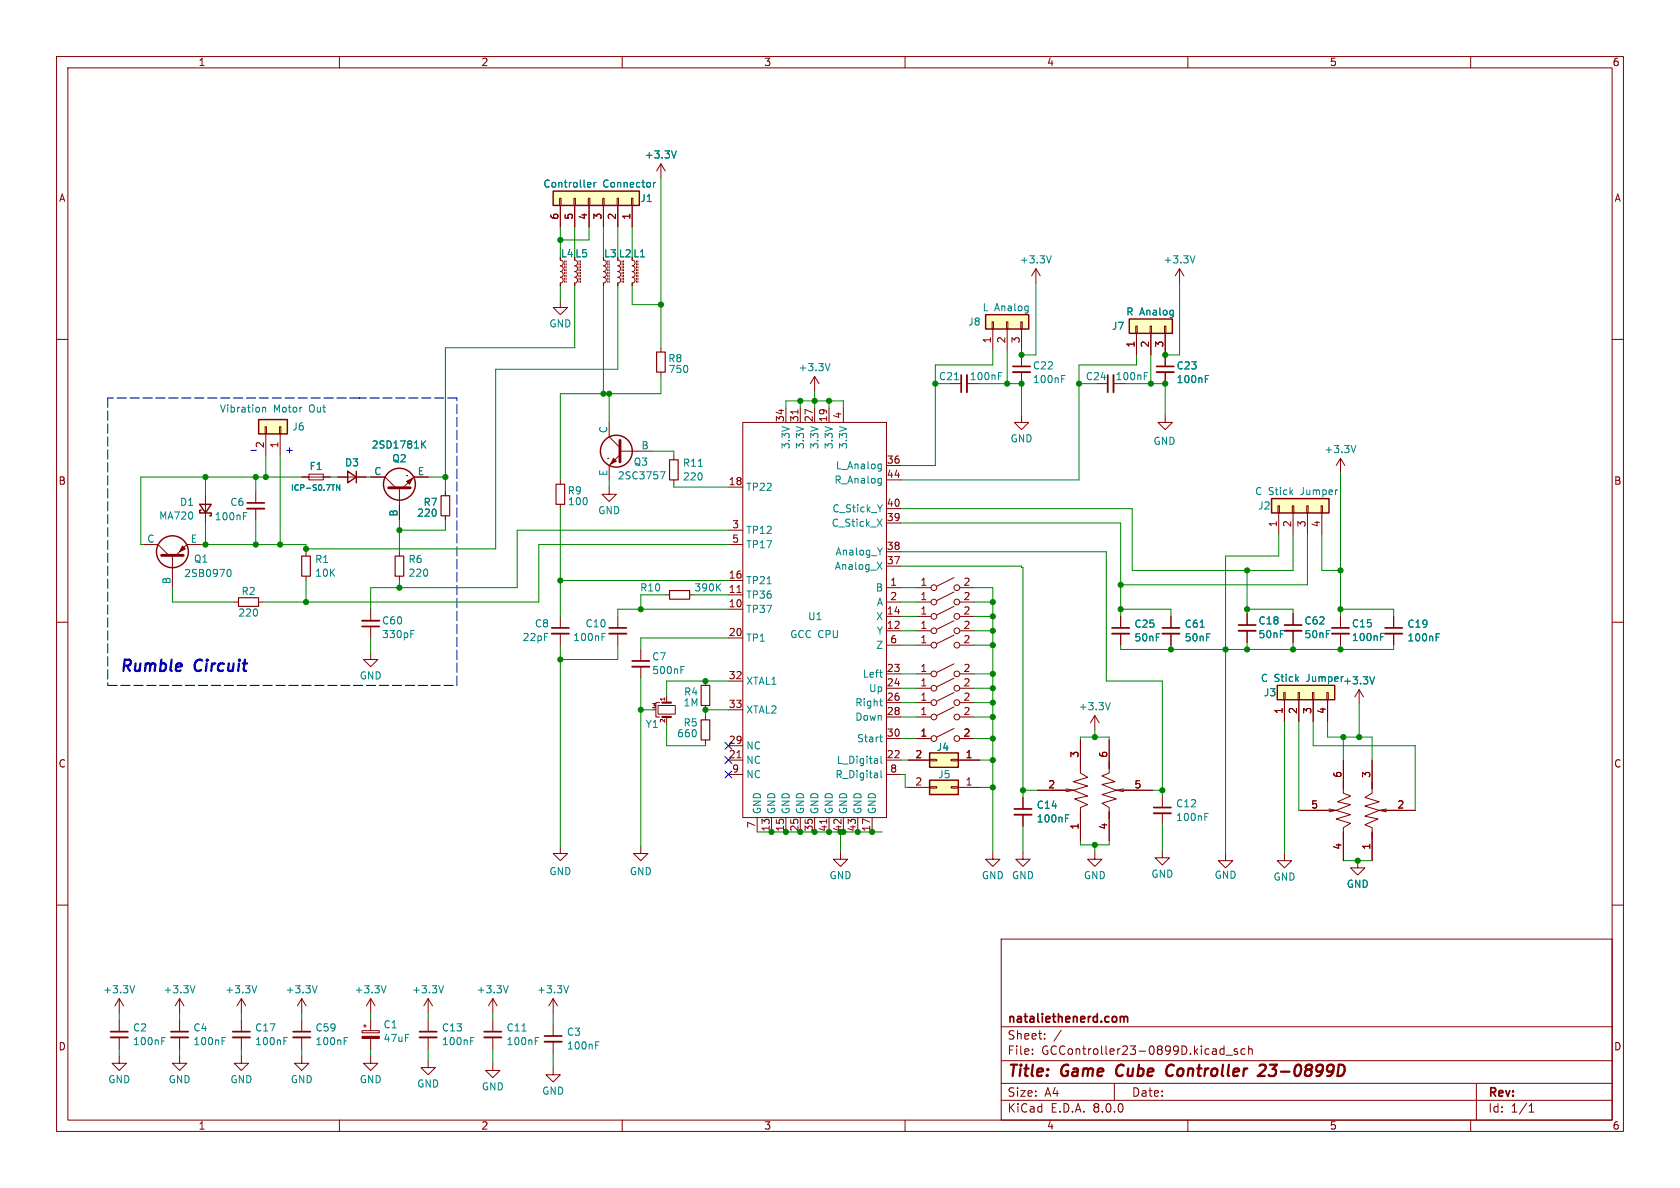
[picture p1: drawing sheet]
<svg xmlns="http://www.w3.org/2000/svg" width="297mm" height="210mm" viewBox="0 0 297 210" stroke-linecap="round" stroke-linejoin="round" font-family="sans-serif">
<g fill="none" stroke="#840000" stroke-width=".18">
<path d="M10 10h277v190h-277zM12 12h273v186h-273zM60 10v2M110 10v2M160 10v2M210 10v2M260 10v2M10 60h2M99.1 46l.3 .1 .2 .3-.1 .4-.4 .2 .4 .2v.4l-.1 .3-.3 .1 .3 .1 .2 .4-.2 .4-.3 .1 .3 .2 .2 .3-.2 .4-.3 .1v.5M99.1 53.1v1.3h1.2l-1.2 1.2-1.3-1.2h1.3M99.8 46.1v.3M99.8 46.6v.3"/>
<path d="M99.8 47.1v.3M99.8 47.6v.3M99.8 48.1v.3M99.8 48.6v.3M99.8 49.1v.3M99.8 49.7v.2M100.1 46.1v.3M100.1 46.6v.3M100.1 47.1v.3M100.1 47.6v.3M100.1 48.1v.3M100.1 48.6v.3"/>
<path d="M100.1 49.1v.3M100.1 49.7v.2M101.6 46l.3 .1 .2 .2-.1 .5-.4 .2 .4 .1 .1 .4-.1 .4-.4 .1 .3 .1 .2 .2-.1 .5-.4 .2 .4 .2 .1 .3-.1 .4-.4 .1v.5M102.4 46.1v.3M102.4 46.6v.3M102.4 47.1v.3M102.4 47.6v.3M102.4 48.1v.3M102.4 48.6v.3M102.4 49.1v.3M102.4 49.7v.2M102.6 46.1v.3"/>
<path d="M102.6 46.6v.3M102.6 47.1v.3M102.6 47.6v.3M102.6 48.1v.3M102.6 48.6v.3M102.6 49.1v.3M102.6 49.7v.2M106.7 46l.3 .1 .2 .3-.1 .4-.4 .2 .4 .2 .1 .4-.2 .3-.3 .1 .3 .1 .2 .4-.2 .4-.3 .1 .3 .2 .2 .3-.2 .4-.3 .1v.5M107.4 46.1v.3M107.4 46.6v.3M107.4 47.1v.3M107.4 47.6v.3"/>
<path d="M107.4 48.1v.3M107.4 48.6v.3M107.4 49.1v.3M107.4 49.7v.2M107.7 46.1v.3M107.7 46.6v.3M107.7 47.1v.3M107.7 47.6v.3M107.7 48.1v.3M107.7 48.6v.3M107.7 49.1v.3M107.7 49.7v.2"/>
<path d="M109.2 46l.3 .1 .2 .3-.1 .4-.4 .2 .4 .2 .1 .4-.2 .3-.3 .1 .4 .1 .1 .4-.1 .4-.4 .1 .4 .2 .1 .3-.1 .4-.4 .1v.5M110 46.1v.3M110 46.6v.3M110 47.1v.3M110 47.6v.3M110 48.1v.3M110 48.6v.3M110 49.1v.3M110 49.7v.2M110.2 46.1v.3M110.2 46.6v.3M110.2 47.1v.3"/>
<path d="M110.2 47.6v.3M110.2 48.1v.3M110.2 48.6v.3M110.2 49.1v.3M110.2 49.7v.2M111.8 46l.3 .1 .1 .2v.5l-.4 .2 .3 .1 .2 .4-.2 .4-.3 .1 .2 .1 .2 .2v.5l-.4 .2 .3 .2 .2 .3-.2 .4-.3 .1v.5M112.5 46.1v.3M112.5 46.6v.3M112.5 47.1v.3M112.5 47.6v.3M112.5 48.1v.3M112.5 48.6v.3"/>
<path d="M112.5 49.1v.3M112.5 49.7v.2M112.8 46.1v.3M112.8 46.6v.3M112.8 47.1v.3M112.8 47.6v.3M112.8 48.1v.3M112.8 48.6v.3M112.8 49.1v.3M112.8 49.7v.2M285 60h2M107.7 74.7v2.5l1.9 1.9"/>
<path d="M109.6 79.8h5.7M131.3 74.7h25.4v69.8h-25.4zM138.9 72.1v2.6M141.1 72.4v.8M141.5 72.1v2.6M144 66.5v2.6M144 72.1v2.6M144 66.5l-.7 1.3M144 66.5l.8 1.3M146.6 72.1v2.6M149.1 72.1v2.6M180.6 73.4v1.3h1.3l-1.3 1.2-1.3-1.2h1.3"/>
<path d="M180.6 62.7v2.1M180.6 65.8v2M193.8 67.8h2M206 62.7v2.1M206 65.8v2M54.1 97.5v.8M59.7 84.3h5.1M65.5 84.3h2.6l1.9 1.9M70.6 86.2v5.7M71.9 84.1h.1M75.7 84.3h-2.5l-2 1.9M78.7 86.9v.7"/>
<path d="M78.7 91.2v.7M107.4 81h.1M107.7 86.1v1.3h1.3l-1.3 1.2-1.3-1.2h1.3M109.6 80.4l-1.9 1.9v2.5M119.1 80.5v.8M119.1 84.8v.8M128.8 86.1h2.5M128.8 93.7h2.5M128.8 96.3h2.5M156.7 82.3h2.6M156.7 92.5h2.6M156.7 89.9h2.6"/>
<path d="M156.7 84.8h2.6M156.7 97.5h2.6M10 110h2M54.1 101.9v.7M65.5 115.3v1.3h1.3l-1.3 1.3-1.2-1.3h1.2M99.1 109v2M99.1 112v2M109.2 109v2M109.2 112v2M117.6 105.2h.8M121.9 105.2h.8M128.8 107.7h2.5"/>
<path d="M128.8 105.2h2.5M128.8 102.6h2.5M128.8 112.8h2.5M130.3 104.7h.7M156.7 103.9h2.6M156.7 111.5h2.6M156.7 109h2.6M156.7 106.4h2.6M156.7 119.1h2.6M156.7 114h2.6M156.7 100.1h2.6M285 110h2"/>
<path d="M128.8 134.4h2.5M128.8 131.8h2.5M128.8 120.4h2.5M128.8 125.5h2.5M128.8 136.9h2.5M130.3 133.9h.7M156.7 134.4h2.6M156.7 121.7h2.6M156.7 124.2h2.6M156.7 126.7h2.6M156.7 130.6h2.6M156.7 136.9h2.6"/>
<path d="M10 160h2M113.3 149.6v1.3h1.3l-1.3 1.2-1.3-1.2h1.3M133.9 144.5v2.6M136.4 144.5v2.6M138.9 144.5v2.6M141.5 144.5v2.6M144 144.5v2.6M146.1 144.8v.8M146.6 144.5v2.6M148.6 150.6v1.3h1.3l-1.3 1.3-1.3-1.3h1.3M149.1 144.5v2.6M151.6 144.5v2.6"/>
<path d="M154.2 144.5v2.6M285 160h2M21.1 176.5l-.8 1.3M21.1 176.5v2.6M21.1 176.5l.7 1.3M31.7 176.5l-.7 1.3M31.7 176.5v2.6M31.7 176.5l.8 1.3M65.5 176.5l-.7 1.3M65.5 176.5v2.6M65.5 176.5l.8 1.3M75.7 176.5l-.8 1.3"/>
<path d="M75.7 176.5v2.6M75.7 176.5l.8 1.3M97.8 176.5v2.6M97.8 176.5l-.8 1.3M97.8 176.5l.8 1.3M177 166h108v32h-108zM21.1 186.7v1.3h1.3l-1.3 1.2-1.3-1.2h1.3M21.1 180.3v2.1M21.1 183.4v2M31.7 186.7v1.3h1.3l-1.3 1.2-1.2-1.2h1.2M31.7 180.3v2.1M31.7 183.4v2"/>
<path d="M53.3 180.3v2.1M53.3 183.4v2M60 198v2M64 182.2h3.1v.4h-3.1zM64.3 181.4h.5M64.5 181.1v.5M65.5 180.3v1.9M65.5 183.6v1.8M97.8 181.1v2M97.8 184.2v2M110 198v2M160 198v2"/>
<path d="M177 194.5h108M177 191.5h108M177 187.5h108M177 181.5h108M182.5 186.3v.1M182.5 185.5v.1M184.7 183.6v.1M184.7 182.8v.1M187.6 182.1l-1.3 2M197 191.5v3M210 198v2M215.8 186.3h.6"/>
<path d="M215.8 185.5h.6M216.4 184.9v1.5M216.7 186.5h1.2M218.7 185.5l-.3-.1-.2 .2v.2l.5 .2v.3h-.5M220.1 185.5l-.4-.1-.3 .3v.4l.1 .2h.6M220.7 185.5l.3-.1 .3 .1 .1 .9M220.7 184.9v1.5M260 198v2M261 191.5v6.5M270.3 196.6h.9M270.3 195.5l.4-.4v1.5"/>
</g>
<path d="M197.6 188.5a1.27 1.27 0 0 0 0 1.6M206.2 189.4a.69 .69 0 0 0 .2 .7 .69 .69 0 0 0 .8 0M207.2 188.2a.88 .88 0 0 0-1 .9M222.7 188.4l.3-.2h.5a.45 .45 0 0 1 .3 .6l-.2 .3-1.3 1.1h1.3" fill="none" stroke="#840000" stroke-width=".4"/>
<g fill="none" stroke="#840000" stroke-width=".3">
<path d="M179.1 64.8h3M195.8 66.3v3M204.5 64.8h3M97.5 111h3.1M107.7 111h3M198.1 179.7v1M198.1 179.8l.4-.1 .2 .2M198.7 179.9l.2-.2 .4 .1v.9M198.7 179.9v.8M19.6 182.4h3M30.2 182.4h3.1M51.8 182.4h3.1"/>
<path d="M96.3 183.1h3"/>
</g>
<path d="M53.3 98.3h1.6v3.6h-1.6zM78 87.6h1.5v3.6h-1.5zM118.4 81.3h1.5v3.5h-1.5zM118.4 104.4h3.5v1.5h-3.5z" fill="none" stroke="#840000" stroke-width=".2"/>
<path d="M179.1 65.8h3M196.8 66.3v3M204.5 65.8h3M97.5 112h3.1M107.7 112h3M19.6 183.4h3M30.2 183.4h3.1M51.8 183.4h3.1M96.3 184.2h3" fill="none" stroke="#840000" stroke-width=".33"/>
<g fill="none" stroke="#008484" stroke-width=".18">
<path d="M74.7 78.5l.6 .7M75.3 77.9l-.8 .8M146.7 64.3l-.4 1.2M187.7 67h.4M187.7 66.4h.6M202.3 66.5h.4M202.3 65.9h.6M213.1 67h.4M213.1 66.4h.6M116.7 83.4h.9l-.6 1.3M123.5 82.4h.7M155.1 91.8l.8 1.2"/>
<path d="M155.1 99.4l.8 1.3M155.4 82l.4 .1M155.7 84.6h.1M155.8 82v1.1l-.2 .2M155.8 84.6v1l-.1 .2M155.8 82.8l-.4 .1M155.8 85.4h-.1M155.9 91.8l-.8 1.2M155.9 99.4l-.8 1.3M156 89.2l-.4 .7M156 96.8l-.4 .7M106.4 112.6h.4"/>
<path d="M106.4 112h.6M126.9 103.7l.5 .8M127.4 103.2l-.7 .7M135.6 103.2h.7M155.5 118.9h.5M155.9 119.7h.1M155.5 123.9h.5M155.5 130.3h.5M155.7 131l.3 .1M155.7 133.7v1.1l.2 .1M155.7 136.2v1.1l.2 .2M155.7 124.7l.3 .1"/>
<path d="M23.8 174.2l-.4 1.3M34.5 174.2l-.5 1.3M68.3 174.2l-.5 1.3M78.4 174.2l-.4 1.3M100.5 174.2l-.4 1.3M28.6 184h.4M28.6 183.4h.6M39.3 184h.4M39.3 183.4h.6M60.9 184h.4M60.9 183.4h.6M105.3 184.8h.4"/>
<path d="M105.3 184.2h.6"/>
</g>
<g fill="none" stroke="#840000" stroke-width=".25">
<path d="M61.5 83.3l1.5 1-1.5 1zM63 83.3v2"/>
<circle cx="109" cy="79.8" r="2.82"/>
<circle cx="70.6" cy="85.6" r="2.82"/>
</g>
<path d="M109.6 77.9v3.8M68.7 86.2h3.8" fill="none" stroke="#840000" stroke-width=".51"/>
<g fill="#840000" stroke="#840000" stroke-width=".18">
<path d="M108.5 81l.5 .5-1.1 .5z"/>
<path d="M71.9 85.1l1-.5-.5 1z"/>
<path d="M64 183.2h3.1v.4h-3.1z"/>
</g>
<path d="M45.7 74.2h5.1v2.5h-5.1z" fill="#ffffc2"/>
<g fill="none" stroke="#840000" stroke-width=".18">
<path d="M116.8 29l-.7 1.2M116.8 29v2.5M116.8 29l.8 1.2M183.1 47.5l-.7 1.3M183.1 47.5v2.5M183.1 47.5l.8 1.3M46.9 75.4h.2v1.3h-.2zM47 76.7v3.8M49.4 75.4h.3v1.3h-.3zM49.5 76.7v3.8M45.2 86.9v2M45.2 89.9v2"/>
<path d="M70.6 97.5v.8M99.1 84.8v.8M99.1 89.2v.7M70.6 101.9v.7M53.3 176.5l-.7 1.3M53.3 176.5v2.6M53.3 176.5l.8 1.3M53.3 186.7v1.3h1.3l-1.3 1.2-1.2-1.2h1.2M65.5 186.7v1.3h1.3l-1.3 1.2-1.2-1.2h1.2M75.7 187.5v1.2h1.3l-1.3 1.3-1.3-1.3h1.3M75.7 180.3v2.1M75.7 183.4v2"/>
</g>
<path d="M45.7 74.2h5.1v2.5h-5.1z" fill="none" stroke="#840000" stroke-width=".25"/>
<path d="M119.6 26.7l-.5 1.2M185.9 45.2l-.5 1.3M46.4 72v.8M46.4 72.1l.2-.1 .3 .1 .1 .7M43 91.2h.5M43 90.6h.6M56.1 174.2l-.5 1.3M83.2 184h.4M83.2 183.4h.6" fill="none" stroke="#008484" stroke-width=".18"/>
<path d="M69.8 98.3h1.6v3.6h-1.6zM98.3 85.6h1.5v3.6h-1.5z" fill="none" stroke="#840000" stroke-width=".2"/>
<path d="M43.7 89.9h3M74.2 183.4h3" fill="none" stroke="#840000" stroke-width=".33"/>
<path d="M43.7 88.9h3M74.2 182.4h3" fill="none" stroke="#840000" stroke-width=".3"/>
<path d="M174.2 55.6h7.7v2.6h-7.7z" fill="#ffffc2"/>
<path d="M175.4 56.9h.2v1.3h-.2zM175.5 58.2v3.8M177.9 56.9h.3v1.3h-.3zM178.1 58.2v3.8M180.5 56.9h.2v1.3h-.2zM180.6 58.2v3.8M99.1 149.6v1.3h1.2l-1.2 1.2-1.3-1.2h1.3" fill="none" stroke="#840000" stroke-width=".18"/>
<path d="M174.2 55.6h7.7v2.6h-7.7z" fill="none" stroke="#840000" stroke-width=".25"/>
<path d="M199.6 56.4h7.7v2.5h-7.7z" fill="#ffffc2"/>
<g fill="none" stroke="#840000" stroke-width=".18">
<path d="M200.8 57.7h.2v1.2h-.2zM200.9 58.9v3.8M203.3 57.7h.3v1.2h-.3zM203.5 58.9v3.8M205.9 57.7h.2v1.2h-.2zM206 58.9v3.8M116.8 61.5v.7M116.8 65.8v.7M25.4 96.3h2.5l1.9 1.9M30.5 98.2v5.7M35.6 96.3h-2.6l-1.9 1.9M36.3 87.4v5.1"/>
<path d="M53.3 84.3h5.1M54.6 83.8h2.5v1h-2.5zM41.4 106.4h.8M45.7 106.4h.8M42.7 176.5v2.6M42.7 176.5l-.8 1.3M42.7 176.5l.7 1.3M42.7 186.7v1.3h1.2l-1.2 1.2-1.3-1.2h1.3M42.7 180.3v2.1M42.7 183.4v2M87.1 188v1.2h1.3l-1.3 1.3-1.2-1.3h1.2M97.8 188.7v1.3h1.3l-1.3 1.3-1.3-1.3h1.3"/>
</g>
<g fill="none" stroke="#840000" stroke-width=".25">
<path d="M199.6 56.4h7.7v2.5h-7.7zM35.3 89.2h2l-1 1.5zM35.6 90.2h-.3v.5h2v.5h-.2"/>
<circle cx="30.5" cy="97.5" r="2.82"/>
</g>
<path d="M28.6 98.2h3.8" fill="none" stroke="#840000" stroke-width=".51"/>
<path d="M32.3 96.5l.5 .5-1.1 .5z" fill="#840000" stroke="#840000" stroke-width=".18"/>
<path d="M60.1 85.7v1l-.6-1v1M40.2 100.8l.2-.1a.68 .68 0 0 1 .5 .6 .68 .68 0 0 1-.5 .6l-.2-.1M45.4 174.2l-.4 1.3M50.2 184h.4M50.2 183.4h.6" fill="none" stroke="#008484" stroke-width=".18"/>
<path d="M41.1 183.4h3.1" fill="none" stroke="#840000" stroke-width=".33"/>
<path d="M41.1 182.4h3.1" fill="none" stroke="#840000" stroke-width=".3"/>
<path d="M116.1 62.2h1.5v3.6h-1.5zM42.2 105.7h3.5v1.5h-3.5z" fill="none" stroke="#840000" stroke-width=".2"/>
<path d="M97.8 33.8h15.2v2.5h-15.2z" fill="#ffffc2"/>
<g fill="none" stroke="#840000" stroke-width=".18">
<path d="M98.9 35.1h.3v1.2h-.3zM99.1 36.3v3.8M101.5 35.1h.2v1.2h-.2zM101.6 36.3v3.8M104 35.1h.3v1.2h-.3zM104.1 36.3v3.8M106.6 35.1h.2v1.2h-.2zM106.7 36.3v3.8M109.1 35.1h.2v1.2h-.2zM109.2 36.3v3.8M111.6 35.1h.3v1.2h-.3zM111.8 36.3v3.8"/>
<path d="M208.5 47.5l-.7 1.3M208.5 47.5v2.5M208.5 47.5l.8 1.3M167.9 67.8h2M65.5 107.7v2M65.5 110.7v2.1M113.3 114.8v2M113.3 117.9v2M198.1 109v2M198.1 112v2M237 109v2M237 112v2"/>
<path d="M246.4 109v2M246.4 112v2M116.3 124.7h3.1v1.5h-3.1zM116.6 124.2h-.6v2.5h.6M117.9 122.9v1.3M117.9 126.7v1.3M124.7 120.4v.8M124.7 124.7v.8M124.7 126.5v.8M124.7 130.8v.8M183.4 139.7h6.3M188.5 139.5l1.2 .2"/>
<path d="M189.7 139.7l-1.2 .2M191 134.6v2l1.3 .8-2.6 .8 2.6 .7-2.6 .8 2.6 1-2.3 .5 2.3 1-1.3 .6v2M191 130.8v5.1M193.5 126.5l-.7 1.3M193.5 126.5v2.5M193.5 126.5l.8 1.3M196.1 134.6v2l-1.3 .6 2.3 1-2.3 .5 2.6 1-2.6 .8 2.6 .7-2.6 .8 1.3 .8v2M196.1 130.8v5.1M197.4 139.7h6.3M197.4 139.7l1.2 .2M198.6 139.5l-1.2 .2M237.5 138.2v2l1.3 .5-2.3 1 2.3 .5-2.6 1.1 2.6 .7-2.6 .8 2.6 .7-1.3 .8v2"/>
<path d="M237.5 134.4v5M240.3 121.9l-.8 1.3M240.3 121.9v2.6M240.3 121.9l.7 1.3M242.6 138.2v2l-1.3 .8 2.5 .7-2.5 .8 2.5 .8-2.5 1 2.3 .5-2.3 1 1.3 .5v2M242.6 134.4v5M175.5 150.6v1.3h1.3l-1.3 1.3-1.3-1.3h1.3M180.8 150.6v1.3h1.3l-1.3 1.3-1.2-1.3h1.2M180.8 141v2M180.8 144v2.1M191 143.5v5.1M193.5 150.6v1.3h1.3l-1.3 1.3-1.2-1.3h1.2"/>
<path d="M196.1 143.5v5.1M205.5 150.4v1.2h1.3l-1.3 1.3-1.3-1.3h1.3M205.5 140.7v2M205.5 143.8v2M229.9 143.3h6.3M234.9 143l1.3 .3M236.2 143.3l-1.3 .2M237.5 147.1v5M242.6 147.1v5M243.8 143.3h6.4M243.8 143.3l1.3 .2M245.1 143l-1.3 .3"/>
<path d="M87.1 176.5v2.6M87.1 176.5l-.7 1.3M87.1 176.5l.8 1.3M87.1 180.3v2.1M87.1 183.4v2"/>
</g>
<path d="M97.8 33.8h15.2v2.5h-15.2z" fill="none" stroke="#840000" stroke-width=".25"/>
<g fill="none" stroke="#008484" stroke-width=".18">
<path d="M104 32.2l.4 .1 .1 .2-.6 .2M104.4 33l-.4 .1M105 32.2v.9M105.4 32.2l-.4 .3M115.5 32.2v.9M115.9 32.2l-.4 .3M211.3 45.2l-.5 1.3M168.7 67.1h.7M176.5 66.5h.4M176.5 65.9h.6M72.6 112.1h.5M72.6 111.5h.6"/>
<path d="M120.4 118.4h.4M120.4 117.8h.6M243 119.6l-.4 1.3M244.1 112.6h.4M244.1 112h.6M253.9 112h.6M253.9 112.6h.4M196.3 124.2l-.5 1.3M188.4 144.6h.4M188.4 144h.6M213 144.4h.4M213 143.8h.6"/>
<path d="M89.8 174.2l-.4 1.3M92.3 182.3h.7M94.6 184h.5M94.6 183.4h.6"/>
</g>
<path d="M170.9 66.3v3M64 109.7h3.1M111.8 117.9h3M196.6 112h3M235.5 112h3M244.9 112h3M179.3 144h3.1M204 143.8h3M85.6 183.4h3" fill="none" stroke="#840000" stroke-width=".33"/>
<path d="M169.9 66.3v3M64 110.7h3.1M111.8 116.8h3M196.6 111h3M235.5 111h3M244.9 111h3M179.3 143h3.1M204 142.7h3M85.6 182.4h3" fill="none" stroke="#840000" stroke-width=".3"/>
<path d="M124 127.3h1.5v3.5h-1.5zM124 121.2h1.5v3.5h-1.5z" fill="none" stroke="#840000" stroke-width=".2"/>
<path d="M117.1 124.2h1.5M117.1 126.7h1.5" fill="none" stroke="#840000" stroke-width=".38"/>
<path d="M225.8 121.2h10.2v2.5h-10.2z" fill="#ffffc2"/>
<g fill="none" stroke="#840000" stroke-width=".18">
<path d="M228.6 108.5v2M228.6 111.5v2M226.9 122.4h.3v1.3h-.3zM227.1 123.7v3.8M229.5 122.4h.2v1.3h-.2zM229.6 123.7v3.8M232 122.4h.3v1.3h-.3zM232.2 123.7v3.8M234.6 122.4h.2v1.3h-.2zM234.7 123.7v3.8M216.7 150.9v1.2h1.2l-1.2 1.3-1.3-1.3h1.3M227.1 150.9v1.2h1.2l-1.2 1.3-1.3-1.3h1.3"/>
<path d="M240 152.1v1.3h-1.2l1.2 1.3 1.3-1.3h-1.3"/>
</g>
<path d="M225.8 121.2h10.2v2.5h-10.2z" fill="none" stroke="#840000" stroke-width=".25"/>
<path d="M227.1 111.5h3" fill="none" stroke="#840000" stroke-width=".33"/>
<path d="M227.1 110.5h3" fill="none" stroke="#840000" stroke-width=".3"/>
<path d="M224.8 88.1h10.1v2.6h-10.1z" fill="#ffffc2"/>
<g fill="none" stroke="#840000" stroke-width=".18">
<path d="M225.9 89.4h.3v1.3h-.3zM226.1 90.7v3.8M228.5 89.4h.2v1.3h-.2zM228.6 90.7v3.8M231 89.4h.3v1.3h-.3zM231.1 90.7v3.8M233.6 89.4h.2v1.3h-.2zM233.7 90.7v3.8M237 81l-.8 1.3M237 81v2.6M237 81l.7 1.3M207 109v2"/>
<path d="M207 112v2M220.5 108.5v2M220.5 111.5v2"/>
</g>
<path d="M224.8 88.1h10.1v2.6h-10.1z" fill="none" stroke="#840000" stroke-width=".25"/>
<path d="M239.7 78.7l-.4 1.3M212.2 110.9h.7" fill="none" stroke="#008484" stroke-width=".18"/>
<path d="M205.5 112h3M218.9 111.5h3.1" fill="none" stroke="#840000" stroke-width=".33"/>
<path d="M205.5 111h3M218.9 110.5h3.1" fill="none" stroke="#840000" stroke-width=".3"/>
<path d="M164.3 133.1h5.1v2.5h-5.1z" fill="#ffffc2"/>
<path d="M164.3 133.1h5.1v2.5h-5.1z" fill="none" stroke="#840000" stroke-width=".25"/>
<path d="M160.5 134.4h3.8M164.3 134.2h1.3v.3h-1.3zM168.1 134.2h1.3v.3h-1.3zM169.4 134.4h3.8" fill="none" stroke="#840000" stroke-width=".18"/>
<path d="M164.3 137.9h5.1v2.6h-5.1z" fill="#ffffc2"/>
<path d="M164.3 137.9h5.1v2.6h-5.1z" fill="none" stroke="#840000" stroke-width=".25"/>
<g fill="none" stroke="#840000" stroke-width=".18">
<path d="M99.1 36.3v3.8M101.6 36.3v3.8M104.1 36.3v3.8M106.7 36.3v3.8M109.2 36.3v3.8M111.8 36.3v3.8M99.1 50v.5M101.6 50v.5M106.7 50v.5M109.2 50v.5M111.8 50v.5M200.9 58.9v3.8"/>
<path d="M203.5 58.9v3.8M206 58.9v5.9M206 73.4v1.3h1.3l-1.3 1.2-1.3-1.2h1.3M206 65.8v2M53.3 84.3h1.3M57.1 84.3h1.3M59.7 84.3h1.8M63 84.3h1.8M65.5 84.3h2.6M70.6 89.4v2.5M73.2 84.3h2.5M78.7 86.9v.7"/>
<path d="M78.7 91.2v.7M162.1 119.1h2.5M162.1 106.4h2.5M162.1 114h2.5M162.1 109h2.5M162.1 103.9h2.5M162.1 111.5h2.5M168.7 119.9l-3.1 1.5M168.7 117.3l-3.1 1.6M168.7 104.6l-3.1 1.6M168.7 112.3l-3.1 1.5M168.7 107.2l-3.1 1.5"/>
<path d="M168.7 102.1l-3.1 1.5M168.7 109.7l-3.1 1.6M169.7 119.1h2.5M169.7 106.4h2.5M169.7 114h2.5M169.7 109h2.5M169.7 103.9h2.5M169.7 111.5h2.5M198.1 109v2M198.1 112v2M207 109v2M207 112v2"/>
<path d="M220.5 108.5v2M220.5 111.5v2M228.6 108.5v2M228.6 111.5v2M237 109v2M237 112v2M246.4 109v2M246.4 112v2M160.5 139.2h3.8M160.5 134.4h3.8M162.1 130.6h2.5M162.1 121.7h2.5"/>
<path d="M162.1 124.2h2.5M162.1 126.7h2.5M164.3 139.1h1.3v.2h-1.3zM168.1 139.1h1.3v.2h-1.3zM168.7 128.8l-3.1 1.5M168.7 122.4l-3.1 1.6M168.7 125l-3.1 1.5M169.4 139.2h3.8M169.4 134.4h3.8M169.7 130.6h2.5M169.7 121.7h2.5M169.7 124.2h2.5"/>
<path d="M169.7 126.7h2.5M183.4 139.7h5.1M191 130.8v5.1M196.1 130.8v5.1M198.6 139.7h5.1M227.1 123.7v3.8M229.6 123.7v3.8M232.2 123.7v3.8M234.7 123.7v3.8M237.5 134.4v5M242.6 134.4v5M180.8 141v2"/>
<path d="M180.8 144v2.1M191 143.5v5.1M196.1 143.5v5.1M229.9 143.3h5M237.5 147.1v5M242.6 147.1v5M245.1 143.3h5.1"/>
<circle cx="165.1" cy="106.4" r=".51"/>
<circle cx="165.1" cy="119.1" r=".51"/>
<circle cx="165.1" cy="109" r=".51"/>
<circle cx="165.1" cy="114" r=".51"/>
<circle cx="165.1" cy="103.9" r=".51"/>
<circle cx="165.1" cy="111.5" r=".51"/>
<circle cx="169.2" cy="106.4" r=".51"/>
<circle cx="169.2" cy="109" r=".51"/>
<circle cx="169.2" cy="111.5" r=".51"/>
<circle cx="169.2" cy="103.9" r=".51"/>
<circle cx="169.2" cy="114" r=".51"/>
<circle cx="169.2" cy="119.1" r=".51"/>
<circle cx="165.1" cy="124.2" r=".51"/>
<circle cx="165.1" cy="121.7" r=".51"/>
<circle cx="165.1" cy="126.7" r=".51"/>
<circle cx="165.1" cy="130.6" r=".51"/>
<circle cx="169.2" cy="124.2" r=".51"/>
<circle cx="169.2" cy="121.7" r=".51"/>
<circle cx="169.2" cy="126.7" r=".51"/>
<circle cx="169.2" cy="130.6" r=".51"/>
</g>
<path d="M44.3 79.6h1" fill="none" stroke="#0000c2" stroke-width=".18"/>
<path d="M19 70.4v50.8M63.5 70.4h-44.5M63.5 70.4h.1M80.8 70.4h-17.3M19 121.2h61.8M80.8 121.2v-50.8" fill="none" stroke="#0000c2" stroke-width=".18" stroke-dasharray="1.7 .6"/>
<g fill="none" stroke="#008400" stroke-width=".18">
<path d="M116.8 31.5v30M99.1 40.1v5.4M99.1 50.5v2.6M101.6 50.5v11h-22.9v25.4M101.6 40.1v5.4M104.1 40.1v2.3h-5M106.7 40.1v5.4M106.7 50.5v19.1M109.2 50.5v14.8h-21.6v31.7h-33.5M109.2 40.1v5.4M111.8 50.5v3.3h5M111.8 40.1v5.4"/>
<path d="M183.1 50v12.7h-2.5v-.7M208.5 50v12.7h-2.5M107.7 69.6v5.1M115.3 79.8h3.8v.7M116.8 66.5v3.1h-17.7v15.2M138.9 72.1v-1.2h10.2v1.2M141.5 70.9v1.2M144 69.1v3M146.6 70.9v1.2M165.4 67.8h2.5M173 67.8h7.6v5.6M175.5 62v2.5h-10.1v17.8h-6.1"/>
<path d="M178.1 62v5.8M190.8 67.8h3M198.9 67.8h7.1v5.6M200.9 62.7v1.8h-10.1v20.3h-31.5M203.5 62.7v5.1M35.6 96.3h18.5v1.2M36.3 84.3v3.1M36.3 92.5v3.8M45.2 84.3v2.6M45.2 91.9v4.4M47 80.5v3.8M49.5 80.5v15.8"/>
<path d="M53.3 84.3h-28.4v12h.5M58.4 84.3h1.3M64.8 84.3h.7M70.6 91.9v5.6M75.7 84.3h3M78.7 91.9v1.8h-8.1M99.1 89.9v19.1M107.7 84.8v1.3M119.1 85.6v.5h9.7M128.8 93.7h-37.4v10.2h-25.9v3.8M128.8 96.3h-33.6v10.1h-48.7M159.3 97.5h36.3v22.9h9.9v20.3"/>
<path d="M159.3 92.5h38.8v16.5M159.3 89.9h40.9v10.9h28.4v-6.3M226.1 94.5v3.8h-9.4v52.6M231.1 94.5v8.9h-33M233.7 94.5v6.3h3.3M237 83.6v25.4M30.5 103.9v2.5h10.9M54.1 102.6v3.8M65.5 112.8v2.5M70.6 102.6v1.3M99.1 114v35.6M99.1 102.6h29.7"/>
<path d="M109.2 114v2.6h-10.1M113.3 119.9v29.7M117.6 105.2h-4.3v2.5M122.7 105.2h6.1M128.8 107.7h-19.6v1.3M128.8 112.8h-15.5v2M159.3 103.9h2.8M159.3 106.4h2.8M159.3 114h2.8M159.3 119.1h2.8M159.3 111.5h2.8M159.3 100.1h21.3v.2h.2v40.7"/>
<path d="M159.3 109h2.8M172.2 103.9h3.3v46.7M172.2 106.4h3.3M172.2 114h3.3M172.2 119.1h3.3M172.2 111.5h3.3M172.2 109h3.3M198.1 114v.8h48.3v-.8M198.1 107.7h8.9v1.3M207 114v.8M220.5 107.7h8.1v.8M220.5 100.8v7.7"/>
<path d="M220.5 113.5v1.3M228.6 113.5v1.3M237 114v.8M237 107.7h9.4v1.3M113.3 125.5h2M117.9 128v3.8h6.8v-.2M128.8 120.4h-10.9v2.5M128.8 125.5h-4.1v1M159.3 134.4h1.2M159.3 136.9h.7v2.3h.5M159.3 130.6h2.8M159.3 121.7h2.8"/>
<path d="M159.3 124.2h2.8M159.3 126.7h2.8M172.2 130.6h3.3M172.2 121.7h3.3M172.2 124.2h3.3M172.2 126.7h3.3M173.2 134.4h2.3M173.2 139.2h2.3M180.8 139.7h2.6M191 130.8v-.5h5.1v.5M193.5 129v1.3M203.7 139.7h1.8"/>
<path d="M227.1 127.5v23.4M229.6 127.5v15.8h.3M232.2 127.5v4.3h18v11.5M234.7 127.5v2.8h7.9v4.1M237.5 130.3v4.1M240.3 124.5v5.8M133.9 147.1h14.7v3.5M149.1 147.1h6.9M180.8 146.1v4.5M191 148.6v.8h5.1v-.8M193.5 149.4v1.2M205.5 145.8v4.6"/>
<path d="M237.5 152.1h5.1M21.1 179.1v1.2M31.7 179.1v1.2M42.7 179.1v1.2M53.3 179.1v1.2M65.5 179.1v1.2M75.7 179.1v1.2M87.1 179.1v1.2M97.8 179.1v2M21.1 185.4v1.3M31.7 185.4v1.3M42.7 185.4v1.3"/>
<path d="M53.3 185.4v1.3M65.5 185.4v1.3M75.7 185.4v2.1M87.1 185.4v2.6M97.8 186.2v2.5"/>
</g>
<path d="M128.2 136.3l1.2 1.2M128.2 131.2l1.2 1.2M128.2 133.8l1.2 1.2M129.4 136.3l-1.2 1.2M129.4 131.2l-1.2 1.2M129.4 133.8l-1.2 1.2" fill="none" stroke="#000084" stroke-width=".18"/>
<g fill="none" stroke="#008484" stroke-width=".18">
<path d="M104 32.2l.4 .1 .1 .2-.6 .2M104.4 33l-.4 .1M105 32.2v.9M105.4 32.2l-.4 .3M115.5 32.2v.9M115.9 32.2l-.4 .3M119.6 26.7l-.5 1.2M74.7 78.5l.6 .7M75.3 77.9l-.8 .8M213.1 67h.4M213.1 66.4h.6M60.1 85.7v1l-.6-1v1"/>
<path d="M212.2 110.9h.7M243 119.6l-.4 1.3M244.1 112.6h.4M244.1 112h.6M253.9 112.6h.4M253.9 112h.6M188.4 144.6h.4M188.4 144h.6"/>
</g>
<g fill="#008400" stroke="#008400" stroke-width=".18">
<circle cx="107.7" cy="69.6" r=".46"/>
<circle cx="106.7" cy="69.6" r=".46"/>
<circle cx="141.5" cy="70.9" r=".46"/>
<circle cx="144" cy="70.9" r=".46"/>
<circle cx="124.7" cy="125.5" r=".46"/>
<circle cx="124.7" cy="120.4" r=".46"/>
<circle cx="99.1" cy="116.6" r=".46"/>
<circle cx="113.3" cy="107.7" r=".46"/>
<circle cx="47" cy="84.3" r=".46"/>
<circle cx="45.2" cy="84.3" r=".46"/>
<circle cx="45.2" cy="96.3" r=".46"/>
<circle cx="49.5" cy="96.3" r=".46"/>
<circle cx="36.3" cy="84.3" r=".46"/>
<circle cx="54.1" cy="97" r=".46"/>
<circle cx="36.3" cy="96.3" r=".46"/>
<circle cx="146.6" cy="147.1" r=".46"/>
<circle cx="144" cy="147.1" r=".46"/>
<circle cx="136.4" cy="147.1" r=".46"/>
<circle cx="138.9" cy="147.1" r=".46"/>
<circle cx="141.5" cy="147.1" r=".46"/>
<circle cx="154.2" cy="147.1" r=".46"/>
<circle cx="149.1" cy="147.1" r=".46"/>
<circle cx="151.6" cy="147.1" r=".46"/>
<circle cx="70.6" cy="103.9" r=".46"/>
<circle cx="54.1" cy="106.4" r=".46"/>
<circle cx="78.7" cy="84.3" r=".46"/>
<circle cx="99.1" cy="102.6" r=".46"/>
<circle cx="70.6" cy="93.7" r=".46"/>
<circle cx="146.6" cy="70.9" r=".46"/>
<circle cx="99.1" cy="42.4" r=".46"/>
<circle cx="116.8" cy="53.8" r=".46"/>
<circle cx="113.3" cy="125.5" r=".46"/>
<circle cx="198.1" cy="107.7" r=".46"/>
<circle cx="198.1" cy="103.4" r=".46"/>
<circle cx="165.4" cy="67.8" r=".46"/>
<circle cx="178.1" cy="67.8" r=".46"/>
<circle cx="175.5" cy="109" r=".46"/>
<circle cx="175.5" cy="106.4" r=".46"/>
<circle cx="175.5" cy="114" r=".46"/>
<circle cx="175.5" cy="111.5" r=".46"/>
<circle cx="205.5" cy="139.7" r=".46"/>
<circle cx="193.5" cy="149.4" r=".46"/>
<circle cx="193.5" cy="130.3" r=".46"/>
<circle cx="237" cy="114.8" r=".46"/>
<circle cx="240.3" cy="130.3" r=".46"/>
<circle cx="237.5" cy="130.3" r=".46"/>
<circle cx="240" cy="152.1" r=".46"/>
<circle cx="237" cy="107.7" r=".46"/>
<circle cx="237" cy="100.8" r=".46"/>
<circle cx="220.5" cy="107.7" r=".46"/>
<circle cx="220.5" cy="100.8" r=".46"/>
<circle cx="220.5" cy="114.8" r=".46"/>
<circle cx="228.6" cy="114.8" r=".46"/>
<circle cx="216.7" cy="114.8" r=".46"/>
<circle cx="207" cy="114.8" r=".46"/>
<circle cx="175.5" cy="126.7" r=".46"/>
<circle cx="175.5" cy="130.6" r=".46"/>
<circle cx="175.5" cy="121.7" r=".46"/>
<circle cx="175.5" cy="124.2" r=".46"/>
<circle cx="180.8" cy="139.7" r=".46"/>
<circle cx="175.5" cy="134.4" r=".46"/>
<circle cx="175.5" cy="139.2" r=".46"/>
<circle cx="175.5" cy="119.1" r=".46"/>
<circle cx="206" cy="62.7" r=".46"/>
<circle cx="206" cy="67.8" r=".46"/>
<circle cx="203.5" cy="67.8" r=".46"/>
<circle cx="180.6" cy="67.8" r=".46"/>
<circle cx="180.6" cy="62.7" r=".46"/>
<circle cx="190.8" cy="67.8" r=".46"/>
</g>
<g font-size="2.8" fill="#0000c2">
<text x="21.1" y="118.9">Rumble</text>
<text x="34.5" y="118.9">Circuit</text>
</g>
<g font-size="2.8" fill="#840000">
<text x="178" y="190.9">Title:</text>
<text x="187.7" y="190.9">Game</text>
<text x="198.2" y="190.9">Cube</text>
<text x="207.8" y="190.9">Controller</text>
<text x="225" y="190.9">23-0899D</text>
</g>
<g font-size="2.1" fill="#840000">
<text x="178" y="184">Sheet:</text>
<text x="178" y="181.2">nataliethenerd.com</text>
<text x="178" y="186.7">File:</text>
<text x="184.1" y="186.7">GCController23-0899D.kicad_sch</text>
<text x="178" y="196.9">KiCad</text>
<text x="178" y="194.1">Size:</text>
<text x="184.7" y="194.1">A4</text>
<text x="185.7" y="196.9">E.D.A.</text>
<text x="193.3" y="196.9">8.0.0</text>
<text x="200" y="194.1">Date:</text>
<text x="263" y="194.3">Rev:</text>
<text x="263" y="196.9">Id:</text>
<text x="267.1" y="196.9">1/1</text>
</g>
<g font-size="1.8" fill="#840000">
<text x="35" y="11.9">1</text>
<text x="85" y="11.9">2</text>
<text x="135" y="11.9">3</text>
<text x="185" y="11.9">4</text>
<text x="235" y="11.9">5</text>
<text x="285" y="11.9">6</text>
<text x="10.3" y="35.9">A</text>
<text x="285.3" y="35.9">A</text>
<text x="98.8" y="38.9" transform="rotate(-90 98.8 38.9)">6</text>
<text x="101.3" y="38.9" transform="rotate(-90 101.3 38.9)">5</text>
<text x="103.9" y="38.9" transform="rotate(-90 103.9 38.9)">4</text>
<text x="106.4" y="38.9" transform="rotate(-90 106.4 38.9)">3</text>
<text x="109" y="38.9" transform="rotate(-90 109 38.9)">2</text>
<text x="111.5" y="38.9" transform="rotate(-90 111.5 38.9)">1</text>
<text x="99.1" y="45.7">L4 L5</text>
<text x="106.7" y="45.7">L3 L2 L1</text>
<text x="175.3" y="60.8" transform="rotate(-90 175.3 60.8)">1</text>
<text x="177.8" y="60.8" transform="rotate(-90 177.8 60.8)">2</text>
<text x="180.3" y="60.8" transform="rotate(-90 180.3 60.8)">3</text>
<text x="200.7" y="61.5" transform="rotate(-90 200.7 61.5)">1</text>
<text x="203.2" y="61.5" transform="rotate(-90 203.2 61.5)">2</text>
<text x="205.7" y="61.5" transform="rotate(-90 205.7 61.5)">3</text>
<text x="138.7" y="74.7" transform="rotate(-90 138.7 74.7)">34</text>
<text x="141.2" y="74.7" transform="rotate(-90 141.2 74.7)">31</text>
<text x="143.8" y="74.7" transform="rotate(-90 143.8 74.7)">27</text>
<text x="146.3" y="74.7" transform="rotate(-90 146.3 74.7)">19</text>
<text x="148.8" y="74.1" transform="rotate(-90 148.8 74.1)">4</text>
<text x="46.7" y="79.3" transform="rotate(-90 46.7 79.3)">2</text>
<text x="49.3" y="79.3" transform="rotate(-90 49.3 79.3)">1</text>
<text x="156.7" y="82">36</text>
<text x="10.3" y="85.9">B</text>
<text x="128.7" y="85.9">18</text>
<text x="156.7" y="89.7">40</text>
<text x="156.7" y="84.6">44</text>
<text x="285.3" y="85.9">B</text>
<text x="129.3" y="93.5">3</text>
<text x="156.7" y="92.2">39</text>
<text x="225.8" y="93.3" transform="rotate(-90 225.8 93.3)">1</text>
<text x="228.3" y="93.3" transform="rotate(-90 228.3 93.3)">2</text>
<text x="230.9" y="93.3" transform="rotate(-90 230.9 93.3)">3</text>
<text x="233.4" y="93.3" transform="rotate(-90 233.4 93.3)">4</text>
<text x="129.3" y="96">5</text>
<text x="156.7" y="99.8">37</text>
<text x="156.7" y="97.3">38</text>
<text x="128.7" y="107.4">10</text>
<text x="128.7" y="104.9">11</text>
<text x="128.7" y="102.4">16</text>
<text x="157.3" y="103.6">1</text>
<text x="157.3" y="106.2">2</text>
<text x="162.6" y="106.2">1</text>
<text x="162.6" y="103.6">1</text>
<text x="170.2" y="106.2">2</text>
<text x="170.2" y="103.6">2</text>
<text x="128.7" y="112.5">20</text>
<text x="156.7" y="111.3">12</text>
<text x="156.7" y="108.7">14</text>
<text x="157.3" y="113.8">6</text>
<text x="162.6" y="113.8">1</text>
<text x="162.6" y="108.7">1</text>
<text x="162.6" y="111.3">1</text>
<text x="170.2" y="113.8">2</text>
<text x="170.2" y="108.7">2</text>
<text x="170.2" y="111.3">2</text>
<text x="156.7" y="118.9">23</text>
<text x="162.6" y="118.9">1</text>
<text x="170.2" y="118.9">2</text>
<text x="128.7" y="120.1">32</text>
<text x="128.7" y="125.2">33</text>
<text x="156.7" y="121.4">24</text>
<text x="156.7" y="124">26</text>
<text x="162.6" y="121.4">1</text>
<text x="162.6" y="124">1</text>
<text x="170.2" y="121.4">2</text>
<text x="170.2" y="124">2</text>
<text x="128.7" y="131.6">29</text>
<text x="156.7" y="126.5">28</text>
<text x="156.7" y="130.3">30</text>
<text x="162.6" y="130.3">1</text>
<text x="162.6" y="126.5">1</text>
<text x="170.2" y="130.3">2</text>
<text x="170.2" y="126.5">2</text>
<text x="226.8" y="126.3" transform="rotate(-90 226.8 126.3)">1</text>
<text x="229.4" y="126.3" transform="rotate(-90 229.4 126.3)">2</text>
<text x="231.9" y="126.3" transform="rotate(-90 231.9 126.3)">3</text>
<text x="234.4" y="126.3" transform="rotate(-90 234.4 126.3)">4</text>
<text x="10.3" y="135.9">C</text>
<text x="128.7" y="134.1">21</text>
<text x="129.3" y="136.7">9</text>
<text x="156.7" y="134.1">22</text>
<text x="157.3" y="136.7">8</text>
<text x="161.7" y="134.1">2</text>
<text x="170.6" y="134.1">1</text>
<text x="190.8" y="134.1" transform="rotate(-90 190.8 134.1)">3</text>
<text x="195.8" y="134.1" transform="rotate(-90 195.8 134.1)">6</text>
<text x="237.2" y="137.6" transform="rotate(-90 237.2 137.6)">6</text>
<text x="242.3" y="137.6" transform="rotate(-90 242.3 137.6)">3</text>
<text x="285.3" y="135.9">C</text>
<text x="161.7" y="138.9">2</text>
<text x="170.6" y="138.9">1</text>
<text x="185.2" y="139.4">2</text>
<text x="200.5" y="139.4">5</text>
<text x="231.7" y="143">5</text>
<text x="246.9" y="143">2</text>
<text x="133.6" y="146.5" transform="rotate(-90 133.6 146.5)">7</text>
<text x="136.1" y="147.1" transform="rotate(-90 136.1 147.1)">13</text>
<text x="138.7" y="147.1" transform="rotate(-90 138.7 147.1)">15</text>
<text x="141.2" y="147.1" transform="rotate(-90 141.2 147.1)">25</text>
<text x="143.8" y="147.1" transform="rotate(-90 143.8 147.1)">35</text>
<text x="146.3" y="147.1" transform="rotate(-90 146.3 147.1)">41</text>
<text x="151.4" y="147.1" transform="rotate(-90 151.4 147.1)">43</text>
<text x="153.9" y="147.1" transform="rotate(-90 153.9 147.1)">17</text>
<text x="190.8" y="146.8" transform="rotate(-90 190.8 146.8)">1</text>
<text x="195.8" y="146.8" transform="rotate(-90 195.8 146.8)">4</text>
<text x="237.2" y="150.3" transform="rotate(-90 237.2 150.3)">4</text>
<text x="242.3" y="150.3" transform="rotate(-90 242.3 150.3)">1</text>
<text x="10.3" y="185.9">D</text>
<text x="285.3" y="185.9">D</text>
<text x="35" y="199.9">1</text>
<text x="85" y="199.9">2</text>
<text x="135" y="199.9">3</text>
<text x="185" y="199.9">4</text>
<text x="235" y="199.9">5</text>
<text x="285" y="199.9">6</text>
</g>
<g font-size="1.8" fill="#008484">
<text x="113.9" y="28.2">+3.3V</text>
<text x="96" y="33.4">Controller</text>
<text x="106.6" y="33.4">Connector</text>
<text x="113.1" y="35.9">J1</text>
<text x="180.2" y="46.8">+3.3V</text>
<text x="205.6" y="46.8">+3.3V</text>
<text x="97" y="58.1">GND</text>
<text x="171.1" y="57.8">J8</text>
<text x="173.6" y="55.2">L Analog</text>
<text x="196.5" y="58.5">J7</text>
<text x="199" y="56">R Analog</text>
<text x="118" y="64.2">R8</text>
<text x="141.1" y="65.8">+3.3V</text>
<text x="182.5" y="65.5">C22</text>
<text x="207.9" y="65.5">C23</text>
<text x="118.1" y="66.1">750</text>
<text x="165.9" y="67.4">C21</text>
<text x="171.3" y="67.4">100nF</text>
<text x="182.5" y="67.9">100nF</text>
<text x="191.9" y="67.4">C24</text>
<text x="197.1" y="67.4">100nF</text>
<text x="207.9" y="67.9">100nF</text>
<text x="38.8" y="73.1">Vibration</text>
<text x="48.3" y="73.1">Motor</text>
<text x="51.6" y="76.3">J6</text>
<text x="54.8" y="73.1">Out</text>
<text x="107.4" y="76.7" transform="rotate(-90 107.4 76.7)">C</text>
<text x="54.6" y="83.3">F1</text>
<text x="60.9" y="82.7">D3</text>
<text x="65.6" y="79.5">2SD1781K</text>
<text x="69.2" y="81.9">Q2</text>
<text x="111.9" y="82.5">Q3</text>
<text x="113.3" y="79.5">B</text>
<text x="120.6" y="82.7">R11</text>
<text x="139.8" y="79.5" transform="rotate(-90 139.8 79.5)">3.3V</text>
<text x="142.3" y="79.5" transform="rotate(-90 142.3 79.5)">3.3V</text>
<text x="144.9" y="79.5" transform="rotate(-90 144.9 79.5)">3.3V</text>
<text x="147.4" y="79.5" transform="rotate(-90 147.4 79.5)">3.3V</text>
<text x="147.7" y="83.2">L_Analog</text>
<text x="150" y="79.5" transform="rotate(-90 150 79.5)">3.3V</text>
<text x="178.6" y="78.4">GND</text>
<text x="203.8" y="78.8">GND</text>
<text x="234" y="80.3">+3.3V</text>
<text x="31.7" y="89.6">D1</text>
<text x="40.6" y="89.6">C6</text>
<text x="66.1" y="84.1">C</text>
<text x="73.7" y="84.1">E</text>
<text x="74.8" y="89.6">R7</text>
<text x="100.3" y="87.6">R9</text>
<text x="100.3" y="89.5">100</text>
<text x="107.4" y="84.2" transform="rotate(-90 107.4 84.2)">E</text>
<text x="109.1" y="84.9">2SC3757</text>
<text x="120.6" y="85.1">220</text>
<text x="131.8" y="87">TP22</text>
<text x="147.4" y="85.7">R_Analog</text>
<text x="221.8" y="87.7">C Stick</text>
<text x="230.1" y="87.7">Jumper</text>
<text x="28" y="92">MA720</text>
<text x="37.9" y="92.2">100nF</text>
<text x="70.4" y="91.4" transform="rotate(-90 70.4 91.4)">B</text>
<text x="73.6" y="91.5">220</text>
<text x="105.7" y="91.1">GND</text>
<text x="131.8" y="94.6">TP12</text>
<text x="146.9" y="93.3">C_Stick_X</text>
<text x="147.1" y="90.8">C_Stick_Y</text>
<text x="222.3" y="90.3">J2</text>
<text x="25.9" y="96">C</text>
<text x="33.6" y="96">E</text>
<text x="34.2" y="99.7">Q1</text>
<text x="55.6" y="99.7">R1</text>
<text x="72.1" y="99.7">R6</text>
<text x="131.8" y="97.1">TP17</text>
<text x="147.5" y="100.9">Analog_X</text>
<text x="147.6" y="98.4">Analog_Y</text>
<text x="30.2" y="103.4" transform="rotate(-90 30.2 103.4)">B</text>
<text x="32.5" y="102.2">2SB0970</text>
<text x="42.6" y="105.4">R2</text>
<text x="55.6" y="102.2">10K</text>
<text x="72.1" y="102.2">220</text>
<text x="113.1" y="104.7">R10</text>
<text x="122.7" y="104.7">390K</text>
<text x="131.8" y="106">TP36</text>
<text x="131.8" y="103.5">TP21</text>
<text x="154.7" y="104.7">B</text>
<text x="154.9" y="107.3">A</text>
<text x="42" y="109.2">220</text>
<text x="67.4" y="113">330pF</text>
<text x="67.4" y="110.6">C60</text>
<text x="92.3" y="113.5">22pF</text>
<text x="94.5" y="111.1">C8</text>
<text x="101.2" y="113.5">100nF</text>
<text x="103.4" y="111.1">C10</text>
<text x="131.8" y="108.6">TP37</text>
<text x="131.8" y="113.6">TP1</text>
<text x="139.6" y="113">GCC CPU</text>
<text x="142.8" y="109.8">U1</text>
<text x="154.8" y="109.8">X</text>
<text x="154.9" y="112.4">Y</text>
<text x="200.5" y="111.2">C25</text>
<text x="200.5" y="113.6">50nF</text>
<text x="209.3" y="111.2">C61</text>
<text x="209.3" y="113.6">50nF</text>
<text x="222.4" y="110.6">C18</text>
<text x="222.4" y="113">50nF</text>
<text x="230.5" y="110.6">C62</text>
<text x="230.5" y="113">50nF</text>
<text x="238.9" y="113.5">100nF</text>
<text x="238.9" y="111.1">C15</text>
<text x="248.7" y="113.6">100nF</text>
<text x="248.7" y="111.2">C19</text>
<text x="115.2" y="116.9">C7</text>
<text x="115.2" y="119.4">500nF</text>
<text x="152.4" y="120">Left</text>
<text x="154.8" y="114.9">Z</text>
<text x="63.5" y="120.3">GND</text>
<text x="120.7" y="125.1">1M</text>
<text x="120.8" y="123.2">R4</text>
<text x="131.8" y="121.3">XTAL1</text>
<text x="151.1" y="125.1">Right</text>
<text x="153.5" y="122.5">Up</text>
<text x="190.6" y="125.8">+3.3V</text>
<text x="222.8" y="120.8">C Stick</text>
<text x="223.3" y="123.3">J3</text>
<text x="231.1" y="120.8">Jumper +3.3V</text>
<text x="114.1" y="128.9">Y1</text>
<text x="119.6" y="130.5">660</text>
<text x="120.8" y="128.6">R5</text>
<text x="131.8" y="126.3">XTAL2</text>
<text x="151.1" y="127.6">Down</text>
<text x="151.4" y="131.4">Start</text>
<text x="131.8" y="135.2">NC</text>
<text x="131.8" y="132.7">NC</text>
<text x="131.8" y="137.8">NC</text>
<text x="147.6" y="137.8">R_Digital</text>
<text x="147.8" y="135.2">L_Digital</text>
<text x="165.5" y="132.9">J4</text>
<text x="165.8" y="137.8">J5</text>
<text x="183.2" y="143.2">C14</text>
<text x="207.8" y="142.9">C12</text>
<text x="134.7" y="144" transform="rotate(-90 134.7 144)">GND</text>
<text x="137.3" y="144" transform="rotate(-90 137.3 144)">GND</text>
<text x="139.8" y="144" transform="rotate(-90 139.8 144)">GND</text>
<text x="142.3" y="144" transform="rotate(-90 142.3 144)">GND</text>
<text x="144.9" y="144" transform="rotate(-90 144.9 144)">GND</text>
<text x="147.4" y="144" transform="rotate(-90 147.4 144)">GND</text>
<text x="150" y="144" transform="rotate(-90 150 144)">GND</text>
<text x="152.5" y="144" transform="rotate(-90 152.5 144)">GND</text>
<text x="155" y="144" transform="rotate(-90 155 144)">GND</text>
<text x="183.2" y="145.6">100nF</text>
<text x="207.8" y="145.3">100nF</text>
<text x="97" y="154.9">GND</text>
<text x="111.2" y="154.9">GND</text>
<text x="146.6" y="155.6">GND</text>
<text x="173.5" y="155.6">GND</text>
<text x="178.8" y="155.6">GND</text>
<text x="191.5" y="155.6">GND</text>
<text x="203.4" y="155.4">GND</text>
<text x="214.6" y="155.5">GND</text>
<text x="225" y="155.9">GND</text>
<text x="238" y="157.1">GND</text>
<text x="18.1" y="175.8">+3.3V</text>
<text x="28.8" y="175.8">+3.3V</text>
<text x="39.7" y="175.8">+3.3V</text>
<text x="50.4" y="175.8">+3.3V</text>
<text x="62.6" y="175.8">+3.3V</text>
<text x="72.7" y="175.8">+3.3V</text>
<text x="84.2" y="175.8">+3.3V</text>
<text x="94.8" y="175.8">+3.3V</text>
<text x="23.4" y="182.5">C2</text>
<text x="23.4" y="185">100nF</text>
<text x="34.1" y="182.5">C4</text>
<text x="34.1" y="185">100nF</text>
<text x="45" y="185">100nF</text>
<text x="45" y="182.5">C17</text>
<text x="55.7" y="185">100nF</text>
<text x="55.7" y="182.5">C59</text>
<text x="67.7" y="182">C1</text>
<text x="67.7" y="184.4">47uF</text>
<text x="78" y="185">100nF</text>
<text x="78" y="182.5">C13</text>
<text x="89.5" y="185">100nF</text>
<text x="89.5" y="182.5">C11</text>
<text x="100.1" y="183.3">C3</text>
<text x="100.1" y="185.7">100nF</text>
<text x="19" y="191.7">GND</text>
<text x="29.7" y="191.7">GND</text>
<text x="40.6" y="191.7">GND</text>
<text x="51.3" y="191.7">GND</text>
<text x="63.5" y="191.7">GND</text>
<text x="73.7" y="192.4">GND</text>
<text x="85.1" y="193">GND</text>
<text x="95.8" y="193.7">GND</text>
</g>
<text font-size="1.8" fill="#0000c2" x="50.3" y="80.3">+</text>
<text font-size="1.8" fill="#008400" x="148.8" y="147.1" transform="rotate(-90 148.8 147.1)">42</text>
<text font-size="1.4" fill="#008484" x="51.3" y="87">ICP-S0.7TN</text>
<g font-size="1.1" fill="#840000">
<text x="115.1" y="125.2">3</text>
<text x="117.6" y="124.1" transform="rotate(-90 117.6 124.1)">1</text>
<text x="117.6" y="127.9" transform="rotate(-90 117.6 127.9)">2</text>
</g>
</svg>
